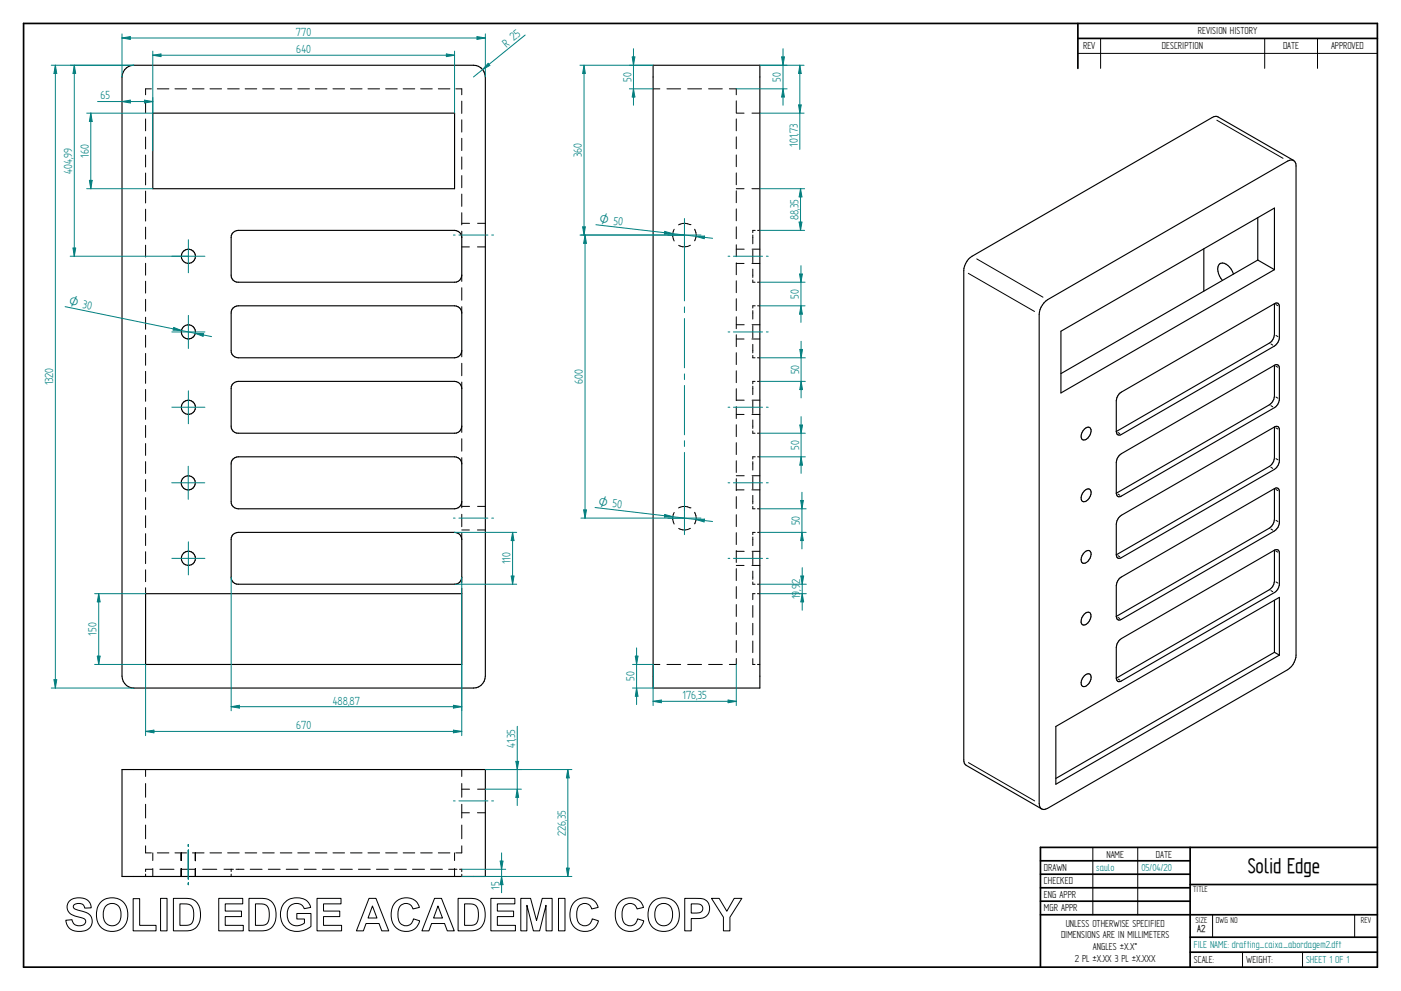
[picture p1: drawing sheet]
<svg xmlns="http://www.w3.org/2000/svg" width="420mm" height="297mm" viewBox="0 0 420 297" stroke-linecap="round" stroke-linejoin="round" font-family="sans-serif">
<g fill="none" stroke="#000" stroke-width=".51">
<path d="M7.1 7h405.8v282.9h-405.8zM323.1 7v13.5M323.1 11.5h89.8M311.9 258h44.9M356.8 254v35.9M412.9 254h-101v35.9M311.9 262h44.9M311.9 266.1h44.9M311.9 270.1h44.9M311.9 274.2h101M356.8 265.1h56.1M356.8 280.9h56.1"/>
<path d="M356.8 285.4h56.1"/>
</g>
<g fill="none" stroke="#000" stroke-width=".3">
<path d="M323.1 16h89.8M329.9 11.5v9M379.1 11.5v9M395 11.5v9M43.6 30.3v3.5M43.6 35.6v3.6M45.4 26.6h-1.8v1.8M47.2 26.6h3.4M52.5 26.6h3.4M57.7 26.6h3.5M62.9 26.6h3.5M68.2 26.6h3.5"/>
<path d="M73.5 26.6h3.5M78.7 26.6h3.5M84 26.6h3.5M89.3 26.6h3.5M94.5 26.6h3.5M99.8 26.6h3.5M105.1 26.6h3.4M110.3 26.6h3.5M115.6 26.6h3.5M120.9 26.6h3.4M126.1 26.6h3.5M131.4 26.6h3.5"/>
<path d="M136.7 26.6h1.7v1.8M138.4 30.3v3.7M138.4 35.9v3.7M195.8 26.6h2M199.9 26.6h4.1M206.2 26.6h4.1M212.4 26.6h4.1M218.7 26.6h2v1.8M220.7 30.2v3.6M220.7 35.6v3.6M220.7 33.9h2.4M225.4 33.9h2.4"/>
<path d="M364.8 36l19.8 11.5M43.6 41.1v3.5M43.6 46.5v3.5M43.6 51.9v3.5M43.6 57.3v3.5M138.4 41.4v3.7M138.4 47v3.7M138.4 52.6v3.7M138.4 58.2v3.6M220.7 41v3.6M220.7 46.4v3.6M220.7 51.8v3.6"/>
<path d="M220.7 57.2v3.5M220.7 56.6h2.4M225.4 56.6h2.4M43.6 62.7v3.6M43.6 68.1v3.5M43.6 73.5v3.5M43.6 78.9v3.6M138.4 63.8v3.6M138.4 69.3v1.9M138.4 66.9h2.4M138.4 74h2.3M143.1 74h2.4"/>
<path d="M143.2 66.9h2.3M202.1 68.7a3.7 3.7 0 0 0 0 3.5M206.8 67.3h.1M206.8 67.3a3.7 3.7 0 0 0-3.4 .1M206.9 73.5a3.6 3.6 0 0 1-3.4 0M208.2 68.7a3.5 3.5 0 0 1 0 3.5M220.7 62.6v3.6M220.7 68v3.5M220.7 73.4v3.5M220.7 78.8v3.5M220.7 74.7h2.4M220.7 79h2.4"/>
<path d="M225.4 79h2.4M225.5 74.7h2.3M225.7 70.4v2.7M225.7 75v3.7M226.4 69h-.7v.7M227.1 69h.7M292.8 77.6l19.9 11.5M43.6 84.3v3.5M43.6 89.7v3.6M43.6 95.1v3.6M138.4 82.5v1.8M138.4 86.2v3.8"/>
<path d="M138.4 91.9v1.9M220.7 84.2v3.5M220.7 89.5v3.6M220.7 95v3.5M220.7 97.3h2.4M225.5 97.3h2.3M225.7 80.6v2.5M225.7 83.9v.7h.7M225.7 93.1v2.5M225.7 97.6v3.7M226.4 91.7h-.7v.6M227.1 84.6h.7"/>
<path d="M227.1 91.7h.7M290.3 81.9l19.8 11.4M382.5 91.3l.6 .3M43.6 100.5v3.6M43.6 105.9v3.6M43.6 111.3v3.6M43.6 116.7v3.6M138.4 105.1v1.8M138.4 108.9v3.7M138.4 114.5v1.9M220.7 100.3v3.6M220.7 105.7v3.6"/>
<path d="M220.7 111.1v3.6M220.7 116.5v3.6M220.7 101.6h2.4M220.7 119.9h2.4M225.4 101.6h2.4M225.5 119.9h2.3M225.7 103.2v2.5M225.7 106.5v.7h.7M225.7 115.7v2.6M226.4 114.3h-.7v.7M227.1 107.2h.7M227.1 114.3h.7"/>
<path d="M381 103.1l.6 .3M382.5 109.7l.6 .4M382.5 119l.6 .3M382.5 100.5l.6 .4M43.6 122.1v3.6M43.6 127.5v3.6M43.6 132.9v3.6M43.6 138.3v3.6M138.4 127.7v1.9M138.4 131.5v3.7M138.4 137.2v1.8M220.7 121.9v3.5"/>
<path d="M220.7 127.3v3.6M220.7 132.7v3.5M220.7 138.1v3.5M220.7 124.2h2.4M225.4 124.2h2.4M225.7 120.2v3.7M225.7 125.9v2.5M225.7 129.2v.6h.7M225.7 138.3v2.6M226.4 136.9h-.7v.7M227.1 129.8h.7M227.1 136.9h.7"/>
<path d="M335.2 129.6l.5 .4M381 121.6l.6 .3M382.5 128.2l.6 .4M382.5 137.5l.6 .3M43.6 143.7v3.6M43.6 149.1v3.6M43.6 154.6v3.5M43.6 159.9v3.6M138.4 150.4v1.8M138.4 154.1v3.8M138.4 159.8v1.9M138.4 151.8h2.4"/>
<path d="M138.4 158.8h2.3M143.1 158.8h2.4M143.2 151.8h2.3M202.1 153.6a3.6 3.6 0 0 0 0 3.5M206.8 152.2h.1M206.8 152.2a3.5 3.5 0 0 0-3.4 0M206.9 158.3a3.3 3.3 0 0 1-3.4 .1M208.2 153.5a3.5 3.5 0 0 1 0 3.5M220.7 143.5v3.5M220.7 148.8v3.6M220.7 154.3v3.5M220.7 159.6v3.6"/>
<path d="M220.7 142.6h2.4M220.7 146.8h2.4M225.4 146.8h2.4M225.5 142.6h2.3M225.7 142.8v3.8M225.7 148.5v2.5M225.7 151.8v.7h.7M226.4 159.6h-.7v.6M227.1 152.5h.7M227.1 159.6h.7M335.2 148.1l.5 .3M381 158.5l.6 .4"/>
<path d="M381 140l.6 .4M382.5 146.7l.6 .3M382.5 156l.6 .3M43.6 165.4v3.5M43.6 170.8v3.5M43.6 176.1v1.8M138.4 173v1.6M138.4 176.3v1.6M220.7 165v3.6M220.7 170.4v3.6M220.7 175.8v3.6M220.7 165.2h2.4"/>
<path d="M220.7 169.5h2.4M225.4 169.5h2.4M225.5 165.2h2.3M225.7 161v2.5M225.7 165.5v3.7M225.7 171.2v2.5M225.7 174.4v.7h.7M226.4 177.9h-.7v1.8M227.1 177.9h.7M227.1 175.1h.7M335.2 166.5l.5 .4M381 177l.6 .3"/>
<path d="M382.5 165.1l.6 .4M382.5 174.4l.6 .4M195.8 199.1h2M199.9 199.1h4.1M206.2 199.1h4.1M212.4 199.1h4.1M220.7 181.2v3.5M220.7 186.6v3.6M220.7 192v3.5M220.7 197.4v1.7h-2M225.7 197.4v1.7h.7M225.7 181.5v3.5"/>
<path d="M225.7 186.8v3.5M225.7 192.1v3.5M227.1 199.1h.7M335.2 185l.5 .4M335.2 203.5l.5 .3M43.6 230.6v2.1M43.6 234.8v4.1M138.4 230.6v2.1M138.4 234.8v4.1M138.4 236.5h2.4M143.2 236.5h2.3M290.3 228.6l19.9 11.4"/>
<path d="M43.6 241v4.2M43.6 247.3v4.1M43.6 253.5v2.1h1.8M45.8 255.6v2.3M47.2 255.6h3.4M52.5 255.6h3.4M54.3 255.6v2.3M57.7 255.6h3.5M58.5 255.6v2.3M58.6 255.6v2.3M62.9 255.6h3.5M68.2 255.6h3.5"/>
<path d="M73.5 255.6h3.5M78.7 255.6h3.5M84 255.6h3.5M89.3 255.6h3.5M94.5 255.6h3.5M99.8 255.6h3.5M105.1 255.6h3.4M110.3 255.6h3.5M115.6 255.6h3.5M120.9 255.6h3.4M126.1 255.6h3.5M131.4 255.6h3.5"/>
<path d="M136.3 255.6v2.3M138.4 241v4.2M138.4 247.3v4.1M138.4 253.5v2.1h-1.7M138.4 243.6h2.3M143.1 243.6h2.4M327.6 254v20.2M341.1 254v20.2M43.6 262v.7M45.8 260.5h-2.2v.7M45.8 260.3v2.4M47.9 260.5h4.3"/>
<path d="M54.3 260.3v2.4M54.4 260.5h4.1M58.5 260.3v2.4M58.6 260.3v2.4M60.7 260.5h4.3M67.1 260.5h2.9M69.3 260.5v.7M69.3 262v.7M70.7 260.5h2.5M75 260.5h3.6M80.4 260.5h3.6M85.8 260.5h3.6"/>
<path d="M91.2 260.5h3.6M96.6 260.5h3.6M102 260.5h3.6M107.4 260.5h3.6M112.9 260.5h3.5M118.3 260.5h3.5M123.7 260.5h3.6M129.1 260.5h3.5M134.5 260.5h2.5M136.3 260.3v2.4M137.8 260.5h.6v.7M138.4 262v.7"/>
<path d="M363.5 274.2v6.7M406.1 274.2v6.7M372.5 285.4v4.5M390.5 285.4v4.5"/>
</g>
<g fill="none" stroke="#000" stroke-width=".34">
<path d="M195.8 19.6h32v186.6h-32zM37.4 20.9a3.5 3.5 0 0 1 2.7-1.3h101.8a3.6 3.6 0 0 1 3.6 3.5v179.5a3.6 3.6 0 0 1-3.6 3.6h-101.8a3.6 3.6 0 0 1-3.5-3.6v-179.5l.4-1.6zM45.8 33.9h90.5v22.7h-90.5zM387.8 48.1l-22.6-13a1.73 1.73 0 0 0-1.8 .1l-72 41.6a5.4 5.4 0 0 0-2.5 4.3v146.7a1.71 1.71 0 0 0 .7 1.6l22.7 13M69.9 69.7l1.5-.7h64.9a2.17 2.17 0 0 1 2.1 2.2v11.3a2.1 2.1 0 0 1-2.1 2.1h-64.9a2.03 2.03 0 0 1-2.1-2.1v-11.3v-.6zM360.9 74.5v12.7M377.1 65.2v12.7M377.1 77.9l-59 34.1M377.1 77.9l5 2.9M69.9 92.3l1.5-.6h64.9a2.17 2.17 0 0 1 2.1 2.1v11.3a2.17 2.17 0 0 1-2.1 2.1h-64.9a2.1 2.1 0 0 1-2.1-2.1v-11.3l.3-1.1zM313 90.8l1-1 72-41.5a1.54 1.54 0 0 1 1.8-.2 1.54 1.54 0 0 1 .7 1.6v146.6l-.2 1.4a5.3 5.3 0 0 1-2.3 3l-72 41.6a1.54 1.54 0 0 1-1.7 .1 1.54 1.54 0 0 1-.8-1.6v-146.6l.6-2.1zM318.1 99.3l64-36.9v18.4l-64 37z"/>
<path d="M369.8 82.1a3.9 3.9 0 0 0-3.8-3.2 2.34 2.34 0 0 0-.7 3.1l1.2 2M382.1 91v9.2l-.3 1-.9 1.4-46.3 26.7M382.1 91a.89 .89 0 0 1 1-.1 .89 .89 0 0 1 .4 1v9.7l-.4 1-.7 .8-46.2 26.8a.94 .94 0 0 1-1.1 .1 .94 .94 0 0 1-.5-1M382.1 91l-46.3 26.8-.9 1.3-.3 1v9.2M69.9 114.9l1.5-.6h64.9a2.17 2.17 0 0 1 2.1 2.1v11.3a2.1 2.1 0 0 1-2.1 2.1h-64.9a2.03 2.03 0 0 1-2.1-2.1v-11.3v-.5zM382.1 109.5v9.2l-.3 1-.9 1.3-46.3 26.8M382.1 109.5a.91 .91 0 0 1 1-.1 .91 .91 0 0 1 .4 1v9.7l-.4 1-.7 .8-46.2 26.8a.92 .92 0 0 1-1.1 .1 .92 .92 0 0 1-.5-1M382.1 109.5l-46.3 26.8-.9 1.3-.3 1v9.2M69.9 137.5l1.5-.6h64.9a2.17 2.17 0 0 1 2.1 2.1v11.4a2.17 2.17 0 0 1-2.1 2.1h-64.9a2.1 2.1 0 0 1-2.1-2.1v-11.4v-.5zM325.1 128.6a1.12 1.12 0 0 1 1.6-.5 1.12 1.12 0 0 1 .3 1.7l-.5 1a1.38 1.38 0 0 1-2.2 .7 2.73 2.73 0 0 1 .8-2.9zM382.1 128v9.2l-.3 1-.9 1.3-46.3 26.8M382.1 128a.89 .89 0 0 1 1-.2 .89 .89 0 0 1 .4 1v9.8l-.4 .9-.7 .9-46.2 26.7a.92 .92 0 0 1-1.1 .2 .92 .92 0 0 1-.5-1"/>
<path d="M382.1 128l-46.3 26.7-.9 1.4-.3 1v9.2M325.1 147.1a1.12 1.12 0 0 1 1.5-.5 1.12 1.12 0 0 1 .4 1.6l-.5 1.1a1.42 1.42 0 0 1-2.2 .7 2.73 2.73 0 0 1 .8-2.9zM382.1 146.4v9.3l-.3 .9-.9 1.4-46.3 26.7M382.1 146.4a.91 .91 0 0 1 1-.1 .91 .91 0 0 1 .4 1v9.7l-.4 1-.7 .8-46.2 26.8a.94 .94 0 0 1-1.1 .1 .94 .94 0 0 1-.5-1M382.1 146.4l-46.3 26.8-.9 1.3-.3 1v9.2M43.6 177.9h94.8v21.2h-94.8zM69.9 160.1l1.5-.5h64.9a2.1 2.1 0 0 1 2.1 2.1v11.3a2.1 2.1 0 0 1-2.1 2.1h-64.9a2.03 2.03 0 0 1-2.1-2.1v-11.3v-.6zM325.1 165.6a1.12 1.12 0 0 1 1.6-.5 1.12 1.12 0 0 1 .3 1.6l-.5 1.1a1.38 1.38 0 0 1-2.2 .7 2.73 2.73 0 0 1 .8-2.9zM382.1 164.9v9.3l-.5 1.4-.7 .8-46.3 26.8M382.1 179.9v15.6M382.1 164.9a.91 .91 0 0 1 1-.1 .91 .91 0 0 1 .4 1v9.7l-.4 1-.7 .8-46.2 26.8a.92 .92 0 0 1-1.1 .1 .92 .92 0 0 1-.5-1M382.1 164.9l-46.3 26.8-.9 1.3-.3 1v9.2"/>
<path d="M325 184.1a1.12 1.12 0 0 1 1.6-.6 1.12 1.12 0 0 1 .4 1.7l-.2 .5a2.01 2.01 0 0 1-2.3 1.5 2.27 2.27 0 0 1 .5-3.1zM382.1 195.5l1.4 .8M382.1 195.5l-65.6 37.8M316.5 217.7l67-38.7v17.3l-67 38.7zM325.1 202.5a1.12 1.12 0 0 1 1.6-.5 1.12 1.12 0 0 1 .3 1.6l-.5 1.1a1.42 1.42 0 0 1-2.2 .7 2.73 2.73 0 0 1 .8-2.9zM36.6 230.6h108.9v32.1h-108.9z"/>
<circle cx="56.5" cy="76.8" r="2.12"/>
<circle cx="56.5" cy="99.5" r="2.12"/>
<circle cx="56.5" cy="122.1" r="2.12"/>
<circle cx="56.4" cy="144.7" r="2.12"/>
<circle cx="56.5" cy="167.3" r="2.12"/>
</g>
<path d="M188.7 19.6h7.1M189.5 17.1h.8l-.4 2.5zM188.7 26.6h7.1" fill="none" stroke="#008080" stroke-width=".3"/>
<path d="M189.5 17.1h.8l-.4 2.5z" fill="#008080"/>
<path d="M189.9 26.6l.4 2.5h-.8z" fill="none" stroke="#008080" stroke-width=".3"/>
<path d="M189.9 26.6l.4 2.5h-.8z" fill="#008080"/>
<path d="M189.9 14.6v16.9M227.8 19.6h8.2M220.7 26.6h15.3M234.7 26.6l.5 2.5h-.9z" fill="none" stroke="#008080" stroke-width=".3"/>
<path d="M234.7 26.6l.5 2.5h-.9z" fill="#008080"/>
<path d="M234.3 17.1h.9l-.5 2.5z" fill="none" stroke="#008080" stroke-width=".3"/>
<path d="M234.3 17.1h.9l-.5 2.5z" fill="#008080"/>
<path d="M227.8 19.6h13.2M234.7 14.6v16.9M239.8 19.6l.4 2.4h-.8zM227.8 33.9h13.2" fill="none" stroke="#008080" stroke-width=".3"/>
<path d="M239.8 19.6l.4 2.4h-.8z" fill="#008080"/>
<path d="M239.4 31.5h.8l-.4 2.4z" fill="none" stroke="#008080" stroke-width=".3"/>
<path d="M239.4 31.5h.8l-.4 2.4z" fill="#008080"/>
<path d="M239.8 19.6v25.2M227.8 56.6h13.4M240 56.6l.4 2.4h-.8zM227.8 69h13.4" fill="none" stroke="#008080" stroke-width=".3"/>
<path d="M240 56.6l.4 2.4h-.8z" fill="#008080"/>
<path d="M239.6 66.5h.8l-.4 2.5z" fill="none" stroke="#008080" stroke-width=".3"/>
<path d="M239.6 66.5h.8l-.4 2.5z" fill="#008080"/>
<path d="M240 56.6v12.4M227.8 84.6h13.5M227.8 91.7h13.5M239.7 82.1h.8l-.4 2.5z" fill="none" stroke="#008080" stroke-width=".3"/>
<path d="M239.7 82.1h.8l-.4 2.5z" fill="#008080"/>
<path d="M240.1 91.7l.4 2.4h-.8z" fill="none" stroke="#008080" stroke-width=".3"/>
<path d="M240.1 91.7l.4 2.4h-.8z" fill="#008080"/>
<path d="M240.1 79.6v17M227.8 107.2h13.6M227.8 114.3h13.6M239.8 104.7h.8l-.4 2.5z" fill="none" stroke="#008080" stroke-width=".3"/>
<path d="M239.8 104.7h.8l-.4 2.5z" fill="#008080"/>
<path d="M240.2 114.3l.4 2.5h-.8z" fill="none" stroke="#008080" stroke-width=".3"/>
<path d="M240.2 114.3l.4 2.5h-.8z" fill="#008080"/>
<path d="M240.2 102.3v17M227.8 129.8h13.6M227.8 136.9h13.6M239.8 127.4h.8l-.4 2.4z" fill="none" stroke="#008080" stroke-width=".3"/>
<path d="M239.8 127.4h.8l-.4 2.4z" fill="#008080"/>
<path d="M240.2 136.9l.4 2.5h-.8z" fill="none" stroke="#008080" stroke-width=".3"/>
<path d="M240.2 136.9l.4 2.5h-.8z" fill="#008080"/>
<path d="M240.2 124.9v17M227.8 152.5h13.9M227.8 159.6h13.9M240 150h.8l-.4 2.5z" fill="none" stroke="#008080" stroke-width=".3"/>
<path d="M240 150h.8l-.4 2.5z" fill="#008080"/>
<path d="M240.4 159.6l.4 2.4h-.8z" fill="none" stroke="#008080" stroke-width=".3"/>
<path d="M240.4 159.6l.4 2.4h-.8z" fill="#008080"/>
<path d="M240.4 147.5v17M227.8 175.1h13.9M227.8 177.9h13.9M240.1 172.6h.8l-.4 2.5z" fill="none" stroke="#008080" stroke-width=".3"/>
<path d="M240.1 172.6h.8l-.4 2.5z" fill="#008080"/>
<path d="M240.5 177.9l.4 2.5h-.8z" fill="none" stroke="#008080" stroke-width=".3"/>
<path d="M240.5 177.9l.4 2.5h-.8z" fill="#008080"/>
<path d="M240.5 170.1v12.8M145.5 230.6h25.9M170.2 230.6l.4 2.5h-.8zM145.5 262.7h25.9" fill="none" stroke="#008080" stroke-width=".3"/>
<path d="M170.2 230.6l.4 2.5h-.8z" fill="#008080"/>
<path d="M169.8 260.2h.8l-.4 2.5z" fill="none" stroke="#008080" stroke-width=".3"/>
<path d="M169.8 260.2h.8l-.4 2.5z" fill="#008080"/>
<path d="M145.5 230.6h10.8M145.5 236.5h10.8M154.6 228.2h.9l-.4 2.4zM170.2 230.6v32.1" fill="none" stroke="#008080" stroke-width=".3"/>
<path d="M154.6 228.2h.9l-.4 2.4z" fill="#008080"/>
<path d="M155.1 236.5l.4 2.5h-.9z" fill="none" stroke="#008080" stroke-width=".3"/>
<path d="M155.1 236.5l.4 2.5h-.9z" fill="#008080"/>
<g fill="none" stroke="#008080" stroke-width=".3">
<path d="M195.8 199.1v12.4M220.7 199.1v12.4M155.1 217.7v23.7M195.8 210.2l2.4-.4v.8zM56.4 253.1v.5M56.4 254.8v8.6M56.5 253.1v.5M56.5 254.8v8.6M135.9 240h.5M137.6 240h8.7M147.4 240h.6M56.4 264.6v.5"/>
<path d="M56.5 264.6v.5"/>
</g>
<path d="M195.8 210.2l2.4-.4v.8z" fill="#008080"/>
<path d="M218.3 209.8l2.4 .4-2.4 .4z" fill="none" stroke="#008080" stroke-width=".3"/>
<path d="M218.3 209.8l2.4 .4-2.4 .4z" fill="#008080"/>
<g fill="none" stroke="#008080" stroke-width=".3">
<path d="M200.2 70.4h9.9M205.2 65.5v24.7M218.3 76.8h.5M219.9 76.8h8.7M229.7 76.8h.6M205.2 92v1.7M205.2 95.5v14.7M218.3 99.5h.5M219.9 99.5h8.7M229.7 99.5h.6M205.2 112.1v1.6M205.2 115.5v14.8"/>
<path d="M205.2 132.1v1.7M205.2 135.6v24.6M218.3 122h.5M219.9 122h8.7M229.7 122h.6M200.2 155.3h9.9M218.3 144.7h.5M219.9 144.7h8.7M229.7 144.7h.6M218.3 167.3h.5M219.9 167.3h8.7M229.7 167.3h.6"/>
<path d="M189.6 199.1h6.2M190.5 196.6h.8l-.5 2.5zM189.6 206.2h6.2M195.8 210.2h24.9"/>
</g>
<path d="M190.5 196.6h.8l-.5 2.5z" fill="#008080"/>
<path d="M190.8 206.2l.5 2.5h-.8z" fill="none" stroke="#008080" stroke-width=".3"/>
<path d="M190.8 206.2l.5 2.5h-.8z" fill="#008080"/>
<path d="M178.4 152.1l35.2 4.2M208.7 155.7l2.5-.1-.1 .8zM190.8 194.2v17" fill="none" stroke="#008080" stroke-width=".3"/>
<path d="M208.7 155.7l2.5-.1-.1 .8z" fill="#008080"/>
<path d="M199.3 154.2l2.4 .7-2.5 .1z" fill="none" stroke="#008080" stroke-width=".3"/>
<path d="M199.3 154.2l2.4 .7-2.5 .1z" fill="#008080"/>
<path d="M178.6 67.4l35 4M208.7 70.9l2.5-.2-.1 .8z" fill="none" stroke="#008080" stroke-width=".3"/>
<path d="M208.7 70.9l2.5-.2-.1 .8z" fill="#008080"/>
<path d="M199.3 69.3l2.4 .7-2.5 .1z" fill="none" stroke="#008080" stroke-width=".3"/>
<path d="M199.3 69.3l2.4 .7-2.5 .1z" fill="#008080"/>
<path d="M174.2 70.4h31M175.4 70.4l.4 2.5h-.8zM174.2 155.3h31" fill="none" stroke="#008080" stroke-width=".3"/>
<path d="M175.4 70.4l.4 2.5h-.8z" fill="#008080"/>
<path d="M175 152.8h.8l-.4 2.5z" fill="none" stroke="#008080" stroke-width=".3"/>
<path d="M175 152.8h.8l-.4 2.5z" fill="#008080"/>
<path d="M173.9 19.6h21.9M173.9 70.4h31.3M174.7 68h.8l-.4 2.4zM175.4 70.4v84.9" fill="none" stroke="#008080" stroke-width=".3"/>
<path d="M174.7 68h.8l-.4 2.4z" fill="#008080"/>
<path d="M175.1 19.6l.4 2.4h-.8z" fill="none" stroke="#008080" stroke-width=".3"/>
<path d="M175.1 19.6l.4 2.4h-.8z" fill="#008080"/>
<path d="M36.6 10.2v12.9M36.6 11.4l2.5-.4v.8zM145.5 10.2v12.9M175.1 19.6v50.8" fill="none" stroke="#008080" stroke-width=".3"/>
<path d="M36.6 11.4l2.5-.4v.8z" fill="#008080"/>
<path d="M143 11l2.5 .4-2.5 .4z" fill="none" stroke="#008080" stroke-width=".3"/>
<path d="M143 11l2.5 .4-2.5 .4z" fill="#008080"/>
<path d="M36.6 11.4h108.9M45.8 15.3v18.6M45.8 16.6l2.5-.4v.8zM136.3 15.3v18.6" fill="none" stroke="#008080" stroke-width=".3"/>
<path d="M45.8 16.6l2.5-.4v.8z" fill="#008080"/>
<path d="M133.8 16.2l2.5 .4-2.5 .4z" fill="none" stroke="#008080" stroke-width=".3"/>
<path d="M133.8 16.2l2.5 .4-2.5 .4z" fill="#008080"/>
<path d="M45.8 16.6h90.5M26 33.9h19.8M27.2 33.9l.4 2.5h-.8zM26 56.6h19.8" fill="none" stroke="#008080" stroke-width=".3"/>
<path d="M27.2 33.9l.4 2.5h-.8z" fill="#008080"/>
<path d="M26.8 54.1h.8l-.4 2.5z" fill="none" stroke="#008080" stroke-width=".3"/>
<path d="M26.8 54.1h.8l-.4 2.5z" fill="#008080"/>
<path d="M27.2 33.9v22.7M43.3 30l2.5 .4-2.5 .5zM45.8 29.2v16.1" fill="none" stroke="#008080" stroke-width=".3"/>
<path d="M43.3 30l2.5 .4-2.5 .5z" fill="#008080"/>
<path d="M36.6 30.4l2.5-.4v.9z" fill="none" stroke="#008080" stroke-width=".3"/>
<path d="M36.6 30.4l2.5-.4v.9z" fill="#008080"/>
<path d="M29.3 30.4h16.5M136.3 159.6h18.6M153.7 159.6l.4 2.4h-.9zM136.3 175.1h18.6" fill="none" stroke="#008080" stroke-width=".3"/>
<path d="M153.7 159.6l.4 2.4h-.9z" fill="#008080"/>
<path d="M153.2 172.6h.9l-.4 2.5z" fill="none" stroke="#008080" stroke-width=".3"/>
<path d="M153.2 172.6h.9l-.4 2.5z" fill="#008080"/>
<path d="M153.7 159.6v15.5M43.6 199.1v21.4M138.4 199.1v21.4M43.6 219.2l2.5-.4v.8z" fill="none" stroke="#008080" stroke-width=".3"/>
<path d="M43.6 219.2l2.5-.4v.8z" fill="#008080"/>
<path d="M135.9 218.8l2.5 .4-2.5 .4z" fill="none" stroke="#008080" stroke-width=".3"/>
<path d="M135.9 218.8l2.5 .4-2.5 .4z" fill="#008080"/>
<path d="M28.4 177.9h15.2M29.6 177.9l.4 2.5h-.8zM28.4 199.1h15.2M43.6 219.2h94.8" fill="none" stroke="#008080" stroke-width=".3"/>
<path d="M29.6 177.9l.4 2.5h-.8z" fill="#008080"/>
<path d="M29.2 196.6h.8l-.4 2.5z" fill="none" stroke="#008080" stroke-width=".3"/>
<path d="M29.2 196.6h.8l-.4 2.5z" fill="#008080"/>
<path d="M29.6 177.9v21.2M69.3 173v40M138.4 173v40M69.3 211.8l2.5-.4v.8z" fill="none" stroke="#008080" stroke-width=".3"/>
<path d="M69.3 211.8l2.5-.4v.8z" fill="#008080"/>
<path d="M135.9 211.4l2.5 .4-2.5 .4z" fill="none" stroke="#008080" stroke-width=".3"/>
<path d="M135.9 211.4l2.5 .4-2.5 .4z" fill="#008080"/>
<path d="M21 19.6h19.1M21 76.8h35.5M21.9 74.3h.8l-.4 2.5zM69.3 211.8h69.1" fill="none" stroke="#008080" stroke-width=".3"/>
<path d="M21.9 74.3h.8l-.4 2.5z" fill="#008080"/>
<path d="M22.3 19.6l.4 2.4h-.8z" fill="none" stroke="#008080" stroke-width=".3"/>
<path d="M22.3 19.6l.4 2.4h-.8z" fill="#008080"/>
<path d="M15.4 19.6h24.7M16.6 19.6l.4 2.4h-.8zM22.3 19.6v57.2M15.4 206.2h24.7" fill="none" stroke="#008080" stroke-width=".3"/>
<path d="M16.6 19.6l.4 2.4h-.8z" fill="#008080"/>
<path d="M16.2 203.7h.8l-.4 2.5z" fill="none" stroke="#008080" stroke-width=".3"/>
<path d="M16.2 203.7h.8l-.4 2.5z" fill="#008080"/>
<path d="M16.6 19.6v186.6M149.9 258.1h.9l-.4 2.4zM138.4 260.5h13.2M138.4 262.7h13.2" fill="none" stroke="#008080" stroke-width=".3"/>
<path d="M149.9 258.1h.9l-.4 2.4z" fill="#008080"/>
<path d="M150.4 262.7l.4 2.4h-.9z" fill="none" stroke="#008080" stroke-width=".3"/>
<path d="M150.4 262.7l.4 2.4h-.9z" fill="#008080"/>
<path d="M146.3 19l.6 .6-2.2 1.2zM157.4 10.5l-15.5 12.6M150.4 255.6v11.9" fill="none" stroke="#008080" stroke-width=".3"/>
<path d="M146.3 19l.6 .6-2.2 1.2z" fill="#008080"/>
<g fill="none" stroke="#008080" stroke-width=".3">
<path d="M51.5 76.8h9.9M56.5 71.8v9.9M135.9 70.4h.5M137.6 70.4h8.7M147.4 70.4h.6M19.5 91.9l43.9 9M51.5 99.5h9.9M56.5 94.5v9.9M58.5 99.9l2.5 .1-.1 .8zM56.5 117.1v9.9M51.5 122h9.9M56.4 139.7v9.9"/>
<path d="M51.5 144.7h9.9M135.9 155.3h.5M137.6 155.3h8.7M147.4 155.3h.6M51.5 167.3h9.9M56.5 162.4v9.9"/>
</g>
<path d="M58.5 99.9l2.5 .1-.1 .8z" fill="#008080"/>
<path d="M52.1 98.1l2.3 1-2.5-.2z" fill="none" stroke="#008080" stroke-width=".3"/>
<path d="M52.1 98.1l2.3 1-2.5-.2z" fill="#008080"/>
<g fill="none" stroke="#000" stroke-width=".3">
<path d="M20.8 270.1a4.4 4.4 0 0 1 6.2 .5l.3 1.5-1.9 .1a1.85 1.85 0 0 0-1.6-1.4 1.85 1.85 0 0 0-1.8 .9 1.97 1.97 0 0 0 2.1 1.2 3.5 3.5 0 0 1 3.5 3.3 3.2 3.2 0 0 1-3.9 2.9 3.5 3.5 0 0 1-4-3.3l1.9-.2a2.21 2.21 0 0 0 1.8 1.8 2.21 2.21 0 0 0 2.3-1 1.24 1.24 0 0 0-1.5-1.4 4.6 4.6 0 0 1-3.9-2.3l-.2-1.3zM30.3 270.3a4.8 4.8 0 0 1 5.6-.7 4.8 4.8 0 0 1 2.4 5.2 4.8 4.8 0 0 1-5.6 4.3 4.8 4.8 0 0 1-3.7-6l.4-1.4zM31.7 271.6a2.71 2.71 0 0 1 3.2-.5 2.71 2.71 0 0 1 1.4 3 2.74 2.74 0 0 1-2.7 3.4 2.74 2.74 0 0 1-2.7-3.4l.2-1.2zM39.9 269.3h2v8h4.9v1.7h-6.9zM48.1 269.2h2v9.8h-2zM52 269.2h3.6a4.2 4.2 0 0 1 4.5 5 4.1 4.1 0 0 1-4.4 4.8h-3.7zM53.9 270.9a4.6 4.6 0 0 1 3.4 .5 4.9 4.9 0 0 1-.2 5.6l-1 .3h-2.2zM65.6 269.2h7.2v1.7h-5.3v2.1h4.9v1.7h-4.9v2.6h5.4v1.7h-7.3zM74.6 269.2h3.6a4.2 4.2 0 0 1 4.6 5 4.1 4.1 0 0 1-4.5 4.8h-3.7zM76.6 270.9a4.6 4.6 0 0 1 3.4 .5 4.9 4.9 0 0 1-.2 5.6l-1.1 .3h-2.1zM85.3 270.5a5.2 5.2 0 0 1 7.2 0l.6 1.4-1.9 .4a2.69 2.69 0 0 0-3.3-1.4 2.69 2.69 0 0 0-1.8 3.1 3 3 0 0 0 1.6 3.2 3 3 0 0 0 3.6-.6v-1.2h-2.3v-1.6h4.2v3.8a5.8 5.8 0 0 1-8.3-.5 5.8 5.8 0 0 1 .4-6.6zM95 269.2h7.2v1.7h-5.2v2.1h4.9v1.7h-4.9v2.6h5.4v1.7h-7.4z"/>
<path d="M110.6 269.2h2.1l3.8 9.8h-2l-.9-2.2h-3.9l-.8 2.2h-2.1zM111.7 271.5l1.3 3.6h-2.7zM118.5 270.4a4.2 4.2 0 0 1 7.2 1.5l-1.9 .5a2.29 2.29 0 0 0-2.7-1.6 2.29 2.29 0 0 0-1.8 2.6 3.3 3.3 0 0 0 1.6 3.9 2.25 2.25 0 0 0 3.1-1.9l1.8 .6a4.4 4.4 0 0 1-5.1 3.1 4.4 4.4 0 0 1-3.4-4.9l.2-1.9zM130.3 269.2h2l3.9 9.8h-2.1l-.8-2.2h-3.9l-.8 2.2h-2.1zM131.3 271.5l1.3 3.6h-2.6zM137.3 269.2h3.6a4.2 4.2 0 0 1 4.6 5 4.1 4.1 0 0 1-4.5 4.8h-3.7zM139.3 270.9a4.6 4.6 0 0 1 3.4 .5 4.9 4.9 0 0 1-.2 5.6l-1.1 .3h-2.1zM147.2 269.2h7.1v1.7h-5.2v2.1h4.9v1.7h-4.9v2.6h5.4v1.7h-7.3zM156.1 269.2h3l1.7 6.7 1.8-6.7h2.9v9.8h-1.8v-7.7l-1.9 7.7h-1.9l-1.9-7.7-.1 7.7h-1.8zM167.4 269.2h2v9.8h-2zM172.1 270.4a4.2 4.2 0 0 1 7.2 1.5l-1.9 .5a2.29 2.29 0 0 0-2.7-1.6 2.29 2.29 0 0 0-1.8 2.6 3.3 3.3 0 0 0 1.6 3.9 2.25 2.25 0 0 0 3-1.9l1.9 .6a4.4 4.4 0 0 1-5.1 3.1 4.4 4.4 0 0 1-3.4-4.9l.2-1.9zM185.7 270.4a4.2 4.2 0 0 1 7.2 1.5l-1.9 .5a2.29 2.29 0 0 0-2.7-1.6 2.29 2.29 0 0 0-1.8 2.6 3.3 3.3 0 0 0 1.6 3.9 2.25 2.25 0 0 0 3-1.9l1.9 .6a4.4 4.4 0 0 1-5.1 3.1 4.4 4.4 0 0 1-3.5-4.9l.3-1.9z"/>
<path d="M195.6 270.3a4.8 4.8 0 0 1 5.6-.7 4.8 4.8 0 0 1 2.4 5.2 4.8 4.8 0 0 1-5.6 4.3 4.8 4.8 0 0 1-3.7-6l.4-1.4zM197 271.6a2.71 2.71 0 0 1 3.3-.5 2.71 2.71 0 0 1 1.3 3 2.74 2.74 0 0 1-2.6 3.4 2.74 2.74 0 0 1-2.7-3.4l.1-1.2zM205.3 269.2h3.1a3.6 3.6 0 0 1 4.1 1.8 3.1 3.1 0 0 1-3.5 4.3h-1.8v3.7h-1.9zM207.2 270.9a4 4 0 0 1 3.2 .5 1.43 1.43 0 0 1 0 1.7 1.43 1.43 0 0 1-1.6 .5h-1.6zM213.3 269.2h2.3l2.3 3.9 2.2-3.9h2.3l-3.6 5.7v4.1h-1.9v-4.1z"/>
</g>
<text font-size="7.1" x="374.1" y="261.7">Solid Edge</text>
<g font-size="4" fill="#008080">
<text x="88.7" y="10.8">770</text>
<text x="88.8" y="16">640</text>
<text x="151.8" y="14.3" transform="rotate(-39 151.8 14.3)">R 25</text>
<text x="30.1" y="29.8">65</text>
<text x="189.3" y="24.5" transform="rotate(-90 189.3 24.5)">50</text>
<text x="234.1" y="24.5" transform="rotate(-90 234.1 24.5)">50</text>
<text x="26.6" y="47.2" transform="rotate(-90 26.6 47.2)">160</text>
<text x="174.5" y="47.1" transform="rotate(-90 174.5 47.1)">360</text>
<text x="239.2" y="43.9" transform="rotate(-90 239.2 43.9)">101,73</text>
<text x="21.7" y="52.1" transform="rotate(-90 21.7 52.1)">404,99</text>
<text x="239.4" y="66" transform="rotate(-90 239.4 66)">88,35</text>
<text x="239.5" y="89.6" transform="rotate(-90 239.5 89.6)">50</text>
<text x="24.6" y="92.3" transform="rotate(12 24.6 92.3)">30</text>
<text x="239.6" y="112.2" transform="rotate(-90 239.6 112.2)">50</text>
<text x="16" y="115.5" transform="rotate(-90 16 115.5)">1320</text>
<text x="174.8" y="115.1" transform="rotate(-90 174.8 115.1)">600</text>
<text x="239.6" y="134.8" transform="rotate(-90 239.6 134.8)">50</text>
<text x="239.8" y="157.4" transform="rotate(-90 239.8 157.4)">50</text>
<text x="153" y="169.1" transform="rotate(-90 153 169.1)">110</text>
<text x="239.9" y="179.5" transform="rotate(-90 239.9 179.5)">19,92</text>
<text x="29" y="190.5" transform="rotate(-90 29 190.5)">150</text>
<text x="190.2" y="204.1" transform="rotate(-90 190.2 204.1)">50</text>
<text x="204.6" y="209.6">176,35</text>
<text x="99.7" y="211.2">488,87</text>
<text x="88.8" y="218.6">670</text>
<text x="154.4" y="224.2" transform="rotate(-90 154.4 224.2)">41,35</text>
<text x="169.6" y="250.5" transform="rotate(-90 169.6 250.5)">226,35</text>
<text x="149.8" y="266.7" transform="rotate(-90 149.8 266.7)">15</text>
</g>
<g font-size="3.8" fill="#008080">
<text x="179.6" y="66.9" transform="rotate(7 179.6 66.9)">O 50</text>
<text x="20.5" y="91.5" transform="rotate(11 20.5 91.5)">O</text>
<text x="179.3" y="151.6" transform="rotate(7 179.3 151.6)">O 50</text>
</g>
<g font-size="3.4">
<text x="359.1" y="10.3">REVISION HISTORY</text>
<text x="324.7" y="14.8">REV</text>
<text x="348.3" y="14.8">DESCRIPTION</text>
<text x="384.6" y="14.8">DATE</text>
<text x="399" y="14.8">APPROVED</text>
<text x="331.7" y="257">NAME</text>
<text x="346.5" y="257">DATE</text>
<text x="313" y="261">DRAWN</text>
<text x="313" y="265">CHECKED</text>
<text x="313" y="269.1">ENG APPR</text>
<text x="313" y="273.1">MGR APPR</text>
<text x="318.1" y="281.3">DIMENSIONS ARE IN MILLIMETERS</text>
<text x="319.5" y="277.7">UNLESS OTHERWISE SPECIFIED</text>
<text x="358.9" y="279.4">A2</text>
<text x="327.6" y="284.8">ANGLES ±X.X°</text>
<text x="322.2" y="288.3">2 PL ±X.XX 3 PL ±X.XXX</text>
<text x="357.9" y="288.6">SCALE:</text>
<text x="373.6" y="288.6">WEIGHT:</text>
</g>
<g font-size="3.4" fill="#008080">
<text x="328.7" y="261.1">saulo</text>
<text x="342.2" y="261.1">05/04/20</text>
<text x="357.9" y="284.2">FILE NAME: drafting_caixa_abordagem2.dft</text>
<text x="391.5" y="288.7">SHEET 1 OF 1</text>
</g>
<g font-size="2.9">
<text x="357.7" y="267.4">TITLE</text>
<text x="358.4" y="276.5">SIZE</text>
<text x="364.5" y="276.5">DWG NO</text>
<text x="408" y="276.5">REV</text>
</g>
</svg>
